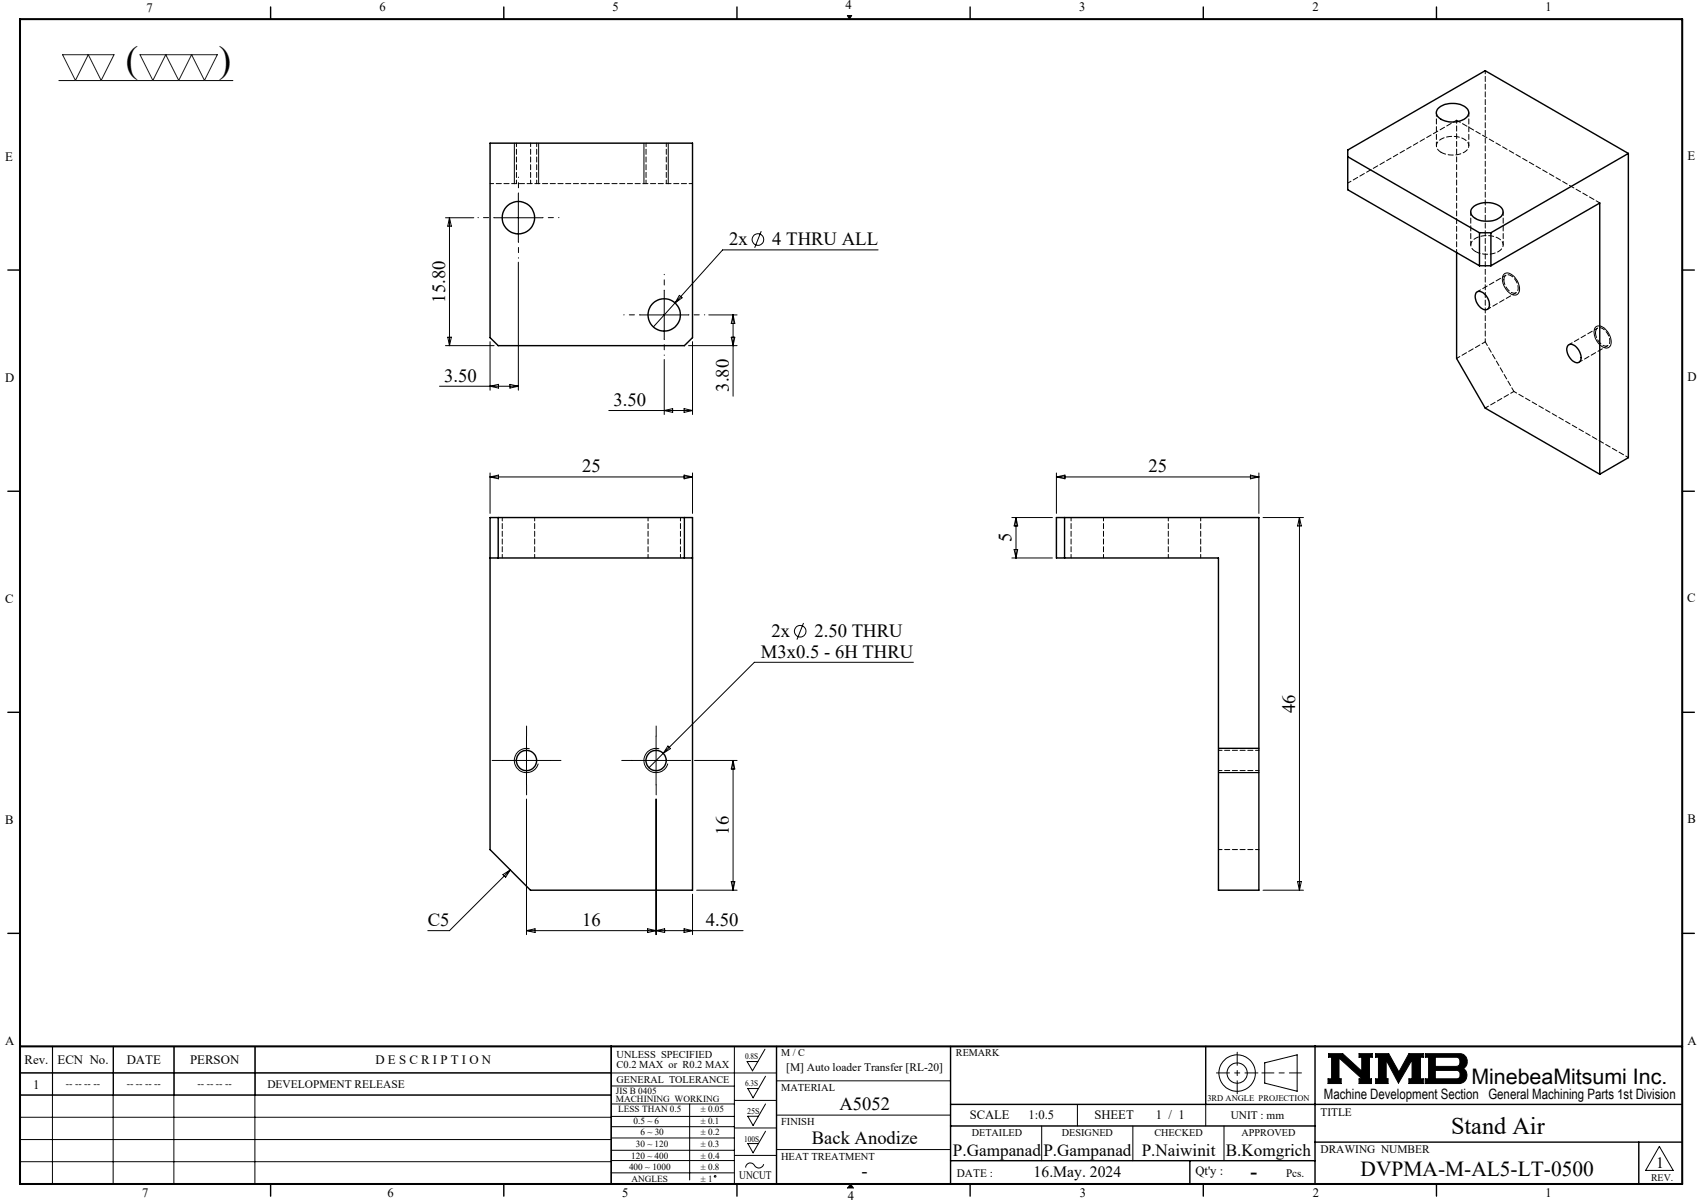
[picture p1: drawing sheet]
<svg xmlns="http://www.w3.org/2000/svg" width="420mm" height="297mm" viewBox="0 0 420 297" stroke-linecap="round" stroke-linejoin="round" font-family="sans-serif">
<g fill="none" stroke="#000" stroke-width=".25">
<path d="M14.5 19.9h43M209.2 3.8h1.1l-.6 .9zM127 35.3v10.1M133 35.3v10.1M159 35.3v10.1M165 35.3v10.1M110 53.8h7M111 53.8v31.5M111 53.8l.4 2h-.8zM122 53.8h12M128 47.8v12M188 57.1l-1.7 4.1"/>
<path d="M128 64.7v31.6M158 77.7h12M164 71.8v11.9M166.7 74.8l-5.4 5.9M167.7 72.9l.7 .6-1.7 1.3zM175 77.7h7M181 77.7v20.1M181 77.7l.4 2.2h-.8zM216.8 61.7h-38.4l-11.7 13.1M371.5 67.6a2.52 2.52 0 0 1 3 1.5 2.89 2.89 0 0 1 .1 3.6 2.35 2.35 0 0 1-2.8-1.4 3.1 3.1 0 0 1-.4-3.6zM108.5 95.4h19.5M110 85.3h12"/>
<path d="M110.6 83.3h.8l-.4 2zM121 84.3v12M121 95.4l2.1-.5v.9zM125.9 94.9l2.1 .5-2.1 .4zM164 88.8v13.5M170 85.3h12M171 84.3v18M180.6 83.3h.8l-.4 2zM393.9 80.8a1.88 1.88 0 0 1 2.8 .8 3.5 3.5 0 0 1 .8 3.9 1.9 1.9 0 0 1-2.8-.7 3.7 3.7 0 0 1-.8-4zM121 116.8v9.9M121 117.8h50M121 117.8l2.1-.5v.9z"/>
<path d="M150.3 101.3h20.7M164 101.3l2.1-.4v.9zM168.9 117.3l2.1 .5-2.1 .4zM168.9 100.9l2.1 .4-2.1 .5zM171 116.8v9.9M260.8 117.8h50M260.8 116.8v9.9M260.8 117.8l2.2-.5v.9zM308.8 117.3l2 .5-2 .4zM310.8 116.8v9.9M249.8 137.8h10.1M249.8 127.8h10.1"/>
<path d="M250.4 135.7h.9l-.4 2.1zM250.9 127.8v10M250.9 127.8l.4 2.1h-.9zM311.9 127.8h9.9M320.9 127.8l.4 2.1h-.9zM320.9 127.8v92M198.4 153.8l-1.6 4.1M225.5 163.5h-39.2l-22.5 22.5M124 187.7h12M130 181.7v12.1M130 197.3v33.4M130.8 184.9a3 3 0 0 0-3.7 2.1 3 3 0 0 0 2.1 3.6 3 3 0 0 0 3.7-2.1"/>
<path d="M156 187.7h12M162 181.7v12.1M162 197.3v33.4M162.8 184.9a3 3 0 0 0-3.7 2.1 3 3 0 0 0 2.1 3.6 3 3 0 0 0 3.7-2.1M163.8 186l-3.6 3.5M164.9 184.2l.7 .6-1.8 1.2zM171.5 187.7h10.5M181 187.7v32.1M181 187.7l.4 2.2h-.8zM300.8 190.7h10M300.8 184.7h10M124.2 215.9l1.8-1.1-1.2 1.8z"/>
<path d="M126 214.8l-15 15h-5.4M172 219.8h10M180.6 217.7h.8l-.4 2.1zM311.9 219.8h9.9M320.4 217.7h.9l-.4 2.1zM130 229.8h53.5M130 229.8l2.1-.5v.9zM159.9 229.3l2.1 .5-2.1 .4zM162 229.8l2.1-.5v.9zM168.9 229.3l2.1 .5-2.1 .4zM171 220.8v9.9M13 258.3l-.1 34"/>
<path d="M27.9 258.3v34M28 258.3v12M42.9 258.3v34M43 258.3v12M62.9 258.3v34M63 258.3v12M181.3 258.3v34M188.9 259l-3.1 5.4-1.3-2.3h2.6M4.9 264.9h186.8M4.9 270.4h146M4.9 275.8h146M150.9 278.2h30.4"/>
<path d="M150.9 275.6h30.4M150.9 272.6h30.4M150.9 268.1h30.4M151 270.3h-146v-12h146l-.1 34M170.3 272.6v18.7M181.3 271.7h10.4M181.3 278.5h10.4M189 272.6l-3.1 5.3-1.3-2.3h2.7M189 279.3l-3.1 5.3-1.3-2.3h2.7M189 265.7l-3.1 5.3-1.3-2.3h2.7M191.7 266.8h43M191.7 275.3h43"/>
<path d="M257.2 278v8.6M266 272.7v5.3M279.7 278v8.6M297.7 272.7v5.3M302.2 278v8.6M312.3 262.4l8-2v9l-8-2zM328 260.1h3.5l4.7 4.3v-3.4h-.6v-.9h3.2v.9h-.7v5.3h.5v1.2h-3v-1.2h.7l-5.7-5.1v5.1h.6v1.2h-3.3v-1.2h.9v-5.3h-.8zM339.7 260.1h3.2l2.5 4.6 2.5-4.6h3.5v.9h-.7v5.3h.7v1.2h-3.5v-1.2h.8v-4.6l-3.4 5.7-3-5.7v4.6h.4v1.2h-3v-1.2h.7v-5.3h-.7zM351.9 260.1h8.4a1.97 1.97 0 0 1 1.9 1.5 1.97 1.97 0 0 1-.9 2.2 2.03 2.03 0 0 1 .8 2.2 2.03 2.03 0 0 1-1.8 1.5h-8.4v-1.2h.8v-5.3h-.8zM354.4 261h5.4l.6 .5 .1 1a.84 .84 0 0 1-.8 .8h-5.3zM354.4 264.3h5.4l.6 .4 .1 1a.79 .79 0 0 1-.8 .6h-5.3zM4.9 281.3h146"/>
<path d="M4.9 286.8h146M150.9 280.9h30.4M150.9 286.5h30.4M150.9 284h30.4M150.9 289.6h30.4M181.3 285.3h10.4M188.6 287.4a1.29 1.29 0 0 1-1.2 1 1.29 1.29 0 0 1-1.3-.9 1.14 1.14 0 0 0-1.3-.3 1.14 1.14 0 0 0-.7 1.1M191.7 283.8h43M210 292.3l.7 1M409.7 283l3.4 6h-6.8z"/>
<circle cx="187.2" cy="59.2" r="1.44"/>
<circle cx="197.6" cy="155.8" r="1.43"/>
<circle cx="305.5" cy="264.9" r="2.51"/>
<circle cx="305.5" cy="264.9" r="4.5"/>
<circle cx="176.6" cy="290.4" r=".2"/>
</g>
<path d="M311.6 264.9h9.7" fill="none" stroke="#000" stroke-width=".25" stroke-dasharray="15.2 1.3 1.3 1.3" stroke-dashoffset="12.3"/>
<path d="M305.5 259.8v10.2M300.4 264.9h10.2" fill="none" stroke="#000" stroke-width=".25" stroke-dasharray="15.2 1.3 1.3 1.3" stroke-dashoffset="12"/>
<g fill="none" stroke="#000" stroke-width=".35">
<path d="M66.8 1.7v3M124.4 1.7v3M182 1.7v3M239.5 1.7v3M297.1 1.7v3M354.7 1.7v3M121 35.3h50v48.1l-2 1.9h-46l-2-1.9zM332.8 38.7l32.5 18.8M355.1 26.7a5.6 5.6 0 0 1 7.3 .3 1.83 1.83 0 0 1-1.4 2.7 5.6 5.6 0 0 1-6.1-1.1l-.3-.9zM402.1 37.9l-35.4-20.4-33.9 19.5v9.8l32.5 18.8M402.1 37.9l-34 19.6M402.1 37.9v75.1l-7.1 4.1"/>
<path d="M363.6 51.2a5.5 5.5 0 0 1 7.3 .3 1.66 1.66 0 0 1-.9 2.4 5.6 5.6 0 0 1-6.6-.8l-.3-.9zM365.3 57.5v8.1M365.3 57.5h2.8M368.1 57.5v8.1M1.9 66.7h3M359.7 62.4v26.1l7 12.2 28.3 16.4M364.6 72.2a1.7 1.7 0 0 1 2.3 .7 2.74 2.74 0 0 1 .4 3.4 1.83 1.83 0 0 1-2.3-1 2.96 2.96 0 0 1-.4-3.1zM365.3 65.6h2.8M368.1 65.6l26.9-15.5v67M415.4 66.7h3M387.2 85.2a1.64 1.64 0 0 1 2.3 .8 2.62 2.62 0 0 1 .5 3.4 2.02 2.02 0 0 1-2.6-1.4 2.43 2.43 0 0 1-.2-2.8zM1.9 121.3h3"/>
<path d="M121 127.8h50v92h-40l-10-10zM121 137.8h50M123 127.8v10M169 127.8v10M260.8 127.8h50v92h-10v-82h-40zM262.9 127.8v10M415.4 121.3h3M1.9 175.9h3M415.4 175.9h3M1.9 230.4h3M415.4 230.4h3M150.9 258.3v34"/>
<path d="M191.7 258.3v34M234.7 258.3v34M297.7 258.3v14.4M324.7 258.3v34M234.7 272.7h180.7M234.7 278h90M66.8 292.3v3M124.4 292.3v3M182 292.3v3M234.7 286.6h90M239.5 292.3v3M293.8 286.6v5.7"/>
<path d="M297.1 292.3v3M324.7 282h90.7M354.7 292.3v3M404.6 282v10.3"/>
<circle cx="128" cy="53.8" r="4"/>
<circle cx="164" cy="77.7" r="4"/>
<circle cx="130" cy="187.8" r="2.51"/>
<circle cx="162" cy="187.8" r="2.51"/>
</g>
<path d="M4.9 4.7h410.5v287.6h-410.5zM4.9 258.3h410.5" fill="none" stroke="#000" stroke-width=".5"/>
<path d="M210 292.3l-.7 1h1.4" fill="none" stroke="#00f" stroke-width=".25"/>
<g fill="#000">
<path d="M210 292.3l.7 1h-1.4z"/>
<path d="M209.2 3.8l.5 .9 .6-.9zM328 260.1v.9h.8v5.3h-.9v1.2h3.3v-1.2h-.6v-5.1l5.7 5.1h-.7v1.2h3v-1.2h-.5v-5.3h.7v-.9h-3.2v.9h.6v3.4l-4.7-4.3zM351.9 260.1v.9h.8v5.3h-.8v1.2h8.6l.7-.2 .6-.5 .4-.8v-.8l-.3-.8-.6-.6 .8-.8 .2-1.3-.5-.9-.5-.5-.6-.2zM354.4 264.3h5.4l.6 .4 .1 1-.6 .6h-5.5zM354.4 261l5.5 .1 .5 .5v1.1l-.3 .5-.3 .1h-5.4zM339.7 260.1v.9h.7v5.3h-.7v1.2h3v-1.2h-.4v-4.6l3 5.7 3.4-5.7v4.6h-.8v1.2h3.5v-1.2h-.7v-5.3h.7v-.9h-3.5l-2.5 4.6-2.5-4.6z" fill-rule="evenodd"/>
</g>
<path d="M15.5 13.5h12.7l-3.2 6.4-3.2-6.4-3.2 6.4zM34.6 13.5h19.1l-3.2 6.4-3.2-6.4-3.2 6.4-3.2-6.4-3.2 6.4z" fill="none" stroke="#191924" stroke-width=".25"/>
<path d="M124 187.7h-2.5M130 181.7v-2.5M130 193.7v2.5M136 187.7h2.5M156 187.7h-2.5M162 181.7v-2.5M162 193.7v2.5M168 187.7h2.5" fill="none" stroke="#000" stroke-width=".25" stroke-dasharray="15.2 1.3 1.3 1.3"/>
<path d="M122 53.7h-4M128 47.7v-4M128 59.7v4M134 53.7h4M158 77.7h-4M164 71.7v-4M170 77.7h4M164 83.7v4" fill="none" stroke="#000" stroke-width=".25" stroke-dasharray="15.2 1.3 1.3 1.3" stroke-dashoffset="15.1"/>
<g fill="none" stroke="#000" stroke-width=".25" stroke-dasharray="1.3 .6" stroke-dashoffset=".4">
<path d="M127.5 35.3v10M159.5 35.3v10M354.7 27.8v8.2M362.7 36v-8.2M121 45.3h50M131 45.3v-10M132.5 45.3v-10M164.5 45.3v-10M332.8 45.2l26.9-15.5M363.2 52.3v8.2M367.3 76.4l7-4.1M371.2 60.5v-8.2"/>
<path d="M371.8 67.9l-7 4.1M366.7 84.4l-7 4.1M389.9 89.4l7.1-4.1M394.5 81l-7.1 4.1M366.7 100.7l7.1-4.1M124 127.7v10M132 137.7v-10M160 127.7v10M168 137.7v-10M264.5 127.7v10M272.5 137.7v-10M288.5 127.7v10"/>
<path d="M296.5 137.7v-10M300.9 190.2h10M310.9 185.2h-10M310.9 209.7h-10"/>
</g>
<path d="M355.8 37.6a5.6 5.6 0 0 0 6.6-.8 1.82 1.82 0 0 0-1.3-2.7 5.6 5.6 0 0 0-6.2 1.1 1.69 1.69 0 0 0 .9 2.4M364.3 62.1a5.6 5.6 0 0 0 6.6-.8 1.82 1.82 0 0 0-1.3-2.7 5.6 5.6 0 0 0-6.2 1.1 1.69 1.69 0 0 0 .9 2.4M371.3 69.1a1.17 1.17 0 0 1 .8-1.3 1.17 1.17 0 0 1 1.4 .5 3.2 3.2 0 0 1 1 3.8 1.63 1.63 0 0 1-2.2-.7l-.7-1.1-.3-1.2M394 82.1a1.17 1.17 0 0 1 .7-1.2 1.17 1.17 0 0 1 1.4 .5 3.2 3.2 0 0 1 1.1 3.8 1.63 1.63 0 0 1-2.3-.7l-.7-1.2-.2-1.2" fill="none" stroke="#000" stroke-width=".25" stroke-dasharray="1.3 .6" stroke-dashoffset=".1"/>
<path d="M366.7 17.4v67M359.7 29.7v32.6M373.8 96.6l28.3 16.4" fill="none" stroke="#000" stroke-width=".25" stroke-dasharray="1.3 .6" stroke-dashoffset=".5"/>
<path d="M359.7 29.7l35.3 20.4M373.8 96.6l-7.1-12.2" fill="none" stroke="#000" stroke-width=".25" stroke-dasharray="1.3 .6" stroke-dashoffset=".2"/>
<g font-size="9.2">
<text x="31.1" y="17.7">(</text>
<text x="54" y="17.8">)</text>
</g>
<text font-size="6" x="358.3" y="280">Stand Air</text>
<g font-size="5.3">
<text x="363.3" y="267.7">MinebeaMitsumi Inc.</text>
<text x="336" y="290.4">DVPMA-M-AL5-LT-0500</text>
</g>
<text font-size="4.9" x="308.8" y="290.9">-</text>
<g font-size="4.6">
<text x="180.1" y="60.6">2x</text>
<text x="190.7" y="60.6">4 THRU ALL</text>
<text x="109.9" y="74.7" transform="rotate(-90 109.9 74.7)">15.80</text>
<text x="109.7" y="94.2">3.50</text>
<text x="151.5" y="100.2">3.50</text>
<text x="179.9" y="96.7" transform="rotate(-90 179.9 96.7)">3.80</text>
<text x="143.7" y="116.6">25</text>
<text x="283.6" y="116.6">25</text>
<text x="249.8" y="133.9" transform="rotate(-90 249.8 133.9)">5</text>
<text x="190.5" y="157.3">2x</text>
<text x="201.1" y="157.3">2.50 THRU</text>
<text x="187.9" y="162.4">M3x0.5 - 6H THRU</text>
<text x="319.8" y="176.1" transform="rotate(-90 319.8 176.1)">46</text>
<text x="179.9" y="206.1" transform="rotate(-90 179.9 206.1)">16</text>
<text x="105.6" y="228.6">C5</text>
<text x="143.7" y="228.6">16</text>
<text x="174.3" y="228.6">4.50</text>
<text x="207.3" y="274.1">A5052</text>
<text x="200.4" y="282.4">Back Anodize</text>
<text x="212.8" y="290.6">-</text>
</g>
<g font-size="4.2">
<text x="235.3" y="285.5">P.Gampanad</text>
<text x="257.6" y="285.5">P.Gampanad</text>
<text x="281.9" y="285.5">P.Naiwinit</text>
<text x="302.7" y="285.5">B.Komgrich</text>
</g>
<g font-size="3.9">
<text x="255.2" y="290.6">16.May. 2024</text>
<text x="408.9" y="288.2">1</text>
</g>
<text font-size="3.5" x="326.9" y="271.4">Machine Development Section General Machining Parts 1st Division</text>
<g font-size="3.2">
<text x="36.1" y="2.9">7</text>
<text x="93.7" y="2.8">6</text>
<text x="151.3" y="2.8">5</text>
<text x="208.8" y="2.2">4</text>
<text x="266.5" y="2.8">3</text>
<text x="324.1" y="2.8">2</text>
<text x="381.6" y="2.8">1</text>
<text x="1.3" y="39.8">E</text>
<text x="416.6" y="39.5">E</text>
<text x="1.3" y="94.3">D</text>
<text x="416.6" y="94.1">D</text>
<text x="1.3" y="148.9">C</text>
<text x="416.6" y="148.7">C</text>
<text x="1.3" y="203.6">B</text>
<text x="416.6" y="203.3">B</text>
<text x="416.6" y="258">A</text>
<text x="1.3" y="258.1">A</text>
<text x="6.1" y="262.7">Rev.</text>
<text x="14.2" y="262.7">ECN No.</text>
<text x="31.3" y="262.7">DATE</text>
<text x="46.9" y="262.7">PERSON</text>
<text x="92.7" y="262.7">D E S C R I P T I O N</text>
<text x="8.2" y="268.7">1</text>
<text x="239.4" y="276.2">SCALE</text>
<text x="254" y="276.2">1:0.5</text>
<text x="270.2" y="276.2">SHEET</text>
<text x="285.4" y="276.2">1 / 1</text>
<text x="295.2" y="290.1">Qt'y :</text>
<text x="35.1" y="295.5">7</text>
<text x="95.7" y="295.6">6</text>
<text x="153.6" y="295.6">5</text>
<text x="209.3" y="296.3">4</text>
<text x="266.6" y="295.6">3</text>
<text x="324.2" y="295.6">2</text>
<text x="381.6" y="295.6">1</text>
</g>
<g font-size="2.8">
<text x="66" y="268.6">DEVELOPMENT RELEASE</text>
<text x="194.1" y="264.5">[M] Auto loader Transfer [RL-20]</text>
<text x="326" y="275.4">TITLE</text>
<text x="303.9" y="276.2">UNIT : mm</text>
<text x="326" y="284.7">DRAWING NUMBER</text>
<text x="182.5" y="291.2">UNCUT</text>
<text x="236.3" y="290.7">DATE :</text>
<text x="317.6" y="290.6">Pcs.</text>
</g>
<g font-size="2.6">
<text x="152.2" y="261.3">UNLESS SPECIFIED</text>
<text x="152.2" y="263.7">C0.2 MAX or R0.2 MAX</text>
<text x="192.9" y="269.4">MATERIAL</text>
<text x="192.9" y="277.7">FINISH</text>
<text x="192.9" y="286.3">HEAT TREATMENT</text>
</g>
<g font-size="2.5">
<text x="192.9" y="260.7">M / C</text>
<text x="236" y="260.7">REMARK</text>
<text x="16.3" y="268.5">-- -- -- --</text>
<text x="31.3" y="268.5">-- -- -- --</text>
<text x="48.8" y="268.5">-- -- -- --</text>
<text x="152.3" y="267.3">GENERAL TOLERANCE</text>
<text x="239.9" y="280.5">DETAILED</text>
<text x="262.2" y="280.5">DESIGNED</text>
<text x="285.1" y="280.5">CHECKED</text>
<text x="306.6" y="280.5">APPROVED</text>
<text x="407.7" y="291.5">REV.</text>
</g>
<g font-size="2.3">
<text x="152.1" y="270">JIS B 0405</text>
<text x="152.1" y="272.1">MACHINING WORKING</text>
<text x="152.7" y="274.6">LESS THAN 0.5</text>
<text x="173" y="274.6">± 0.05</text>
<text x="156.4" y="277.4">0.5 ~ 6</text>
<text x="158.1" y="280.3">6 ~ 30</text>
<text x="173" y="277.4">± 0.1</text>
<text x="173" y="280.3">± 0.2</text>
<text x="155.9" y="286">120 ~ 400</text>
<text x="157" y="283.2">30 ~ 120</text>
<text x="173" y="283.2">± 0.3</text>
<text x="173" y="286">± 0.4</text>
<text x="155.3" y="288.9">400 ~ 1000</text>
<text x="155.9" y="291.7">ANGLES</text>
<text x="173" y="288.9">± 0.8</text>
<text x="173" y="291.7">± 1</text>
</g>
<g font-size="2.1">
<text x="184" y="261.5">0.8S</text>
<text x="184" y="268.1">6.3S</text>
<text x="184.5" y="275">25S</text>
<text x="298.1" y="271.8">3RD ANGLE PROJECTION</text>
<text x="183.7" y="281.9">100S</text>
</g>
</svg>
